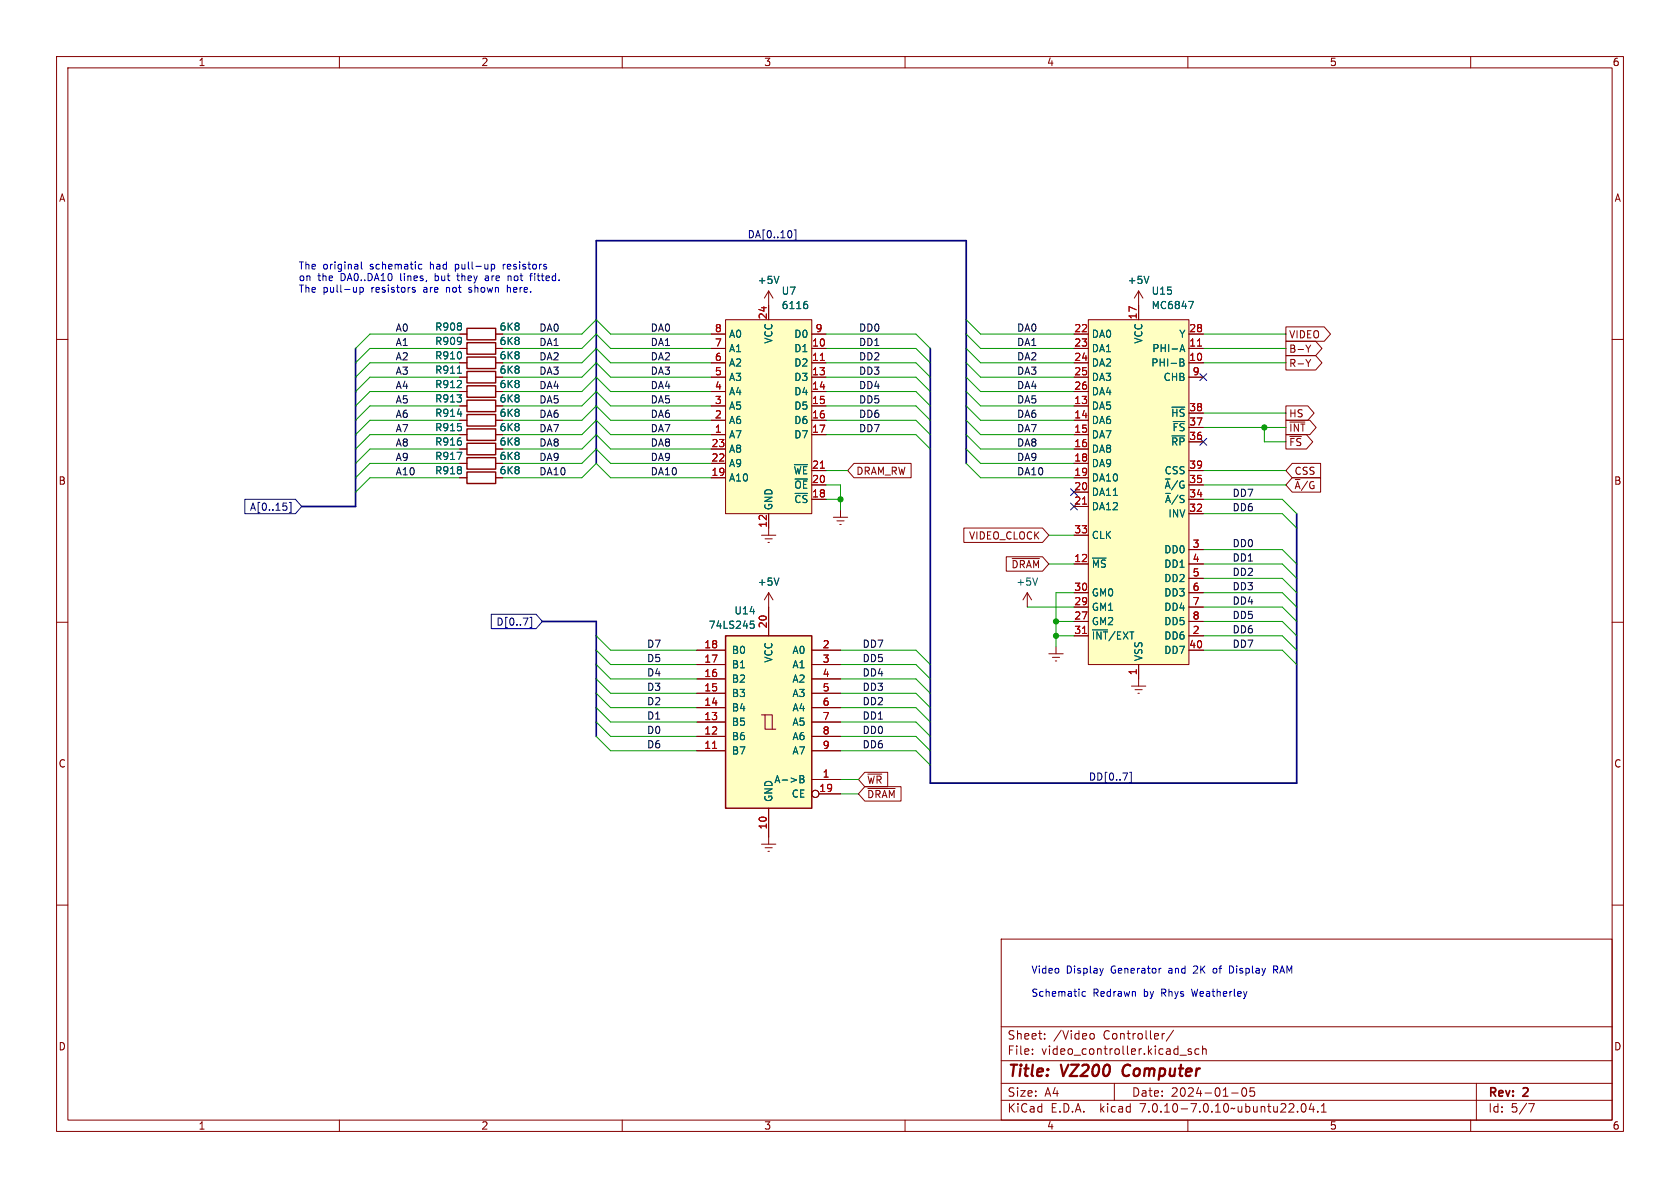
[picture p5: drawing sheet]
<svg xmlns="http://www.w3.org/2000/svg" width="297mm" height="210mm" viewBox="0 0 297 210" stroke-linecap="round" stroke-linejoin="round" font-family="sans-serif">
<g fill="none" stroke="#840000" stroke-width=".18">
<path d="M10 10h277v190h-277zM12 12h273v186h-273zM60 10v2M110 10v2M160 10v2M210 10v2M260 10v2M10 60h2M81.3 59.1h1.2M87.6 59.1h1.3M125.7 59.1h2.6M128.3 56.5h15.2v34.3h-15.2z"/>
<path d="M135.9 51.4v5.1M135.9 51.4l-.8 1.3M135.9 51.4l.8 1.3M143.5 59.1h2.5M189.9 59.1h2.5M192.4 56.5h17.8v61h-17.8zM201.3 51.4v5.1M201.3 51.4l-.8 1.3M201.3 51.4l.8 1.3M210.2 59.1h2.5M227.3 57.8h6.8l1.1 1.3-1.1 1.2h-6.8zM285 60h2"/>
<path d="M81.3 66.7h1.2M81.3 76.8h1.2M81.3 61.6h1.2M81.3 64.1h1.2M81.3 69.2h1.2M81.3 71.8h1.2M81.3 74.3h1.2M81.3 79.4h1.2M87.6 66.7h1.3M87.6 76.8h1.3M87.6 61.6h1.3M87.6 64.1h1.3"/>
<path d="M87.6 69.2h1.3M87.6 71.8h1.3M87.6 74.3h1.3M87.6 79.4h1.3M125.7 66.7h2.6M125.7 76.8h2.6M125.7 61.6h2.6M125.7 64.1h2.6M125.7 69.2h2.6M125.7 71.8h2.6M125.7 74.3h2.6M125.7 79.4h2.6"/>
<path d="M143.5 66.7h2.5M143.5 76.8h2.5M143.5 61.6h2.5M143.5 64.1h2.5M143.5 69.2h2.5M143.5 71.8h2.5M143.5 74.3h2.5M189.9 66.7h2.5M189.9 76.8h2.5M189.9 61.6h2.5M189.9 64.1h2.5M189.9 69.2h2.5"/>
<path d="M189.9 71.8h2.5M189.9 74.3h2.5M189.9 79.4h2.5M210.2 66.7h2.5M210.2 61.6h2.5M210.2 64.1h2.5M210.2 78.1h2.5M210.2 75.6h2.5M210.2 73h2.5M227.3 76.8h3.7l1.1 1.3-1.1 1.3h-3.7zM227.3 71.8h3.9l1.1 1.2-1.1 1.3h-3.9zM227.3 74.3h4.3l1.1 1.3-1.1 1.2h-4.3z"/>
<path d="M227.3 60.3h5.3l1.1 1.3-1.1 1.3h-5.3zM227.3 62.9h5.3l1.1 1.2-1.1 1.3h-5.3zM231.7 61l-.4 .7M231.7 63.5l-.4 .7M81.3 84.5h1.2M81.3 81.9h1.2M87.6 84.5h1.3M87.6 81.9h1.3M125.7 84.5h2.6M125.7 81.9h2.6M134.6 94.6h2.6M135.3 95.3h1.2"/>
<path d="M135.8 95.9h.2M135.9 90.8v3.8M143.5 88.3h2.5M143.5 85.7h2.5M143.5 83.2h2.5M147.3 91.4h2.6M148 92.1h1.2M148.5 92.7h.2M148.6 90.2v1.2M151 81.9h10.1v2.6h-10.1l-1.1-1.3zM170.4 93.3h13.9l1.1 1.3-1.1 1.3h-13.9zM177.9 98.4h6.4l1.1 1.3-1.1 1.3h-6.4z"/>
<path d="M178.9 98.7h4.9M189.9 84.5h2.5M189.9 81.9h2.5M189.9 99.7h2.5M189.9 87h2.5M189.9 89.5h2.5M189.9 94.6h2.5M210.2 88.3h2.5M210.2 85.7h2.5M210.2 83.2h2.5M210.2 99.7h2.5M210.2 97.2h2.5"/>
<path d="M210.2 90.8h2.5M228.4 84.5h5.1v2.5h-5.1l-1.1-1.3zM228.4 81.9h5.1v2.6h-5.1l-1.1-1.3zM10 110h2M123.2 117.5h5.1M123.2 114.9h5.1M135.9 104.8v7.6M135.9 104.8l-.8 1.2M135.9 104.8l.8 1.2M143.5 117.5h5.1M143.5 114.9h5.1M181.6 104.8l-.8 1.2"/>
<path d="M181.6 104.8v2.5M181.6 104.8l.8 1.2M185.4 115.6h2.6M186.1 116.2h1.2M186.6 116.8h.2M186.7 114.3v1.3M189.9 112.4h2.5M189.9 109.9h2.5M189.9 107.3h2.5M189.9 104.8h2.5M201.3 117.5v3.8M210.2 114.9h2.5"/>
<path d="M210.2 112.4h2.5M210.2 109.9h2.5M210.2 107.3h2.5M210.2 104.8h2.5M210.2 102.2h2.5M285 110h2M123.2 132.7h5.1M123.2 130.2h5.1M123.2 127.6h5.1M123.2 125.1h5.1M123.2 122.6h5.1M123.2 120h5.1"/>
<path d="M134.6 126.4h.7v2.5h1.9M135.3 126.4h1.2v2.5M143.5 137.8h5.1M143.5 132.7h5.1M143.5 130.2h5.1M143.5 127.6h5.1M143.5 125.1h5.1M143.5 122.6h5.1M143.5 120h5.1M152.9 136.5h4v2.6h-4l-1.1-1.3zM152.9 139.1h6.4v2.5h-6.4l-1.1-1.3zM153.4 136.8h2.5"/>
<path d="M153.4 139.4h4.8M200 121.3h2.6M200.7 121.9h1.2M201.2 122.6h.2M10 160h2M134.6 149.2h2.6M135.3 149.9h1.2M135.8 150.5h.2M135.9 142.9v6.3M144.8 140.3h3.8M285 160h2M177 166h108v32h-108z"/>
<path d="M60 198v2M110 198v2M160 198v2M177 194.5h108M177 191.5h108M177 187.5h108M177 181.5h108M182.5 186.3v.1M182.5 185.5v.1M184.7 183.6v.1M184.7 182.8v.1M192.7 182.8l.5-.1 .3 .3v.4l-.2 .2-.3 .1-.3-.1"/>
<path d="M197 191.5v3M205.9 182.7l-.3 .1-.1 .2M207.5 182.1l-1.3 2M208.6 186.5h1.1M210 198v2M210.6 185.5l-.4-.1-.2 .2 .1 .2 .5 .2v.3h-.6M212 185.5l-.5-.1-.3 .3v.4l.2 .2h.6M212.6 185.5l.2-.1 .4 .1v.9M212.6 184.9v1.5M217.7 193.2h1.2M219.7 192.4l.2-.1a.81 .81 0 0 1 .6 .6 .81 .81 0 0 1-.3 .8l-.2 .1a.81 .81 0 0 1-.3-1.4zM221.7 192.3h-.7v.7l.2-.1h.5l.1 .3-.1 .5-.2 .1-.5-.1"/>
<path d="M229.4 196.5v.1M230.2 195.2l.2-.1a.81 .81 0 0 1 .6 .6 .81 .81 0 0 1-.3 .8l-.2 .1a.81 .81 0 0 1-.3-1.4zM231.8 195l-.3 1.1h.9M232.2 195.6v1M233 196.5v.1M233.6 196.6h.9M233.6 195.5l.4-.4v1.5M260 198v2M261 191.5v6.5M270.2 195.1h1l-.6 1.5"/>
<circle cx="144.1" cy="140.3" r=".63"/>
</g>
<path d="M198.8 188.5a1.27 1.27 0 0 0-.1 1.6" fill="none" stroke="#840000" stroke-width=".4"/>
<path d="M82.5 58h5.1v2.1h-5.1zM82.5 65.7h5.1v2h-5.1zM82.5 78.4h5.1v2h-5.1zM82.5 75.8h5.1v2.1h-5.1zM82.5 60.6h5.1v2h-5.1zM82.5 70.7h5.1v2.1h-5.1zM82.5 68.2h5.1v2h-5.1zM82.5 73.3h5.1v2h-5.1zM82.5 63.1h5.1v2.1h-5.1zM82.5 83.4h5.1v2.1h-5.1zM82.5 80.9h5.1v2h-5.1zM128.3 112.4h15.2v30.5h-15.2z" fill="none" stroke="#840000" stroke-width=".25"/>
<g fill="none" stroke="#006464" stroke-width=".18">
<path d="M137.7 48.8l-.4 1.3M142.4 53.3h.3M142.5 53.8l.3 .2v.3l-.3 .3M203.1 48.8l-.4 1.3M210.1 53.3h.9l-.6 1.3M80.8 80h.8l-.5 1.2M80.9 66h.7M80.9 73.2h.7M208.6 63.4l.6 .2 .1 .2-.3 .2M208.6 64h.4M208.6 62.2l.4-1.3 .5 1.3M208.7 61.8h.6"/>
<path d="M209 64l.3 .3v.3l-.7 .1M140.4 82.1h2.4M132.7 109.8h.6M132.8 110.3h.3l.2 .2-.1 .5-.4 .1M137.7 102.2l-.4 1.2M183.4 102.2l-.4 1.2M141.4 137.1h.4l.3 .2-.3 .4 .3 .1 .1 .3-.3 .3h-.5zM141.4 137.7h.4"/>
</g>
<g fill="#ffffc2" stroke="#ffffc2" stroke-width=".18">
<path d="M128.3 112.4h15.2v30.5h-15.2z"/>
<path d="M128.3 56.5h15.2v34.3h-15.2z"/>
<path d="M192.4 56.5h17.8v61h-17.8z"/>
</g>
<path d="M145 63.7h.7M211.7 61.2h.7M191.4 89.1h.7M191.4 112h.7M126 132.3h.7" fill="none" stroke="#a90000" stroke-width=".18"/>
<g fill="none" stroke="#000084" stroke-width=".18">
<path d="M139.9 41v.8M140.4 40.6h.3v1.9h-.3M212.1 66.1l1.2 1.2M212.1 77.5l1.2 1.2M213.3 66.1l-1.2 1.2M213.3 77.5l-1.2 1.2M43.3 88.3h8.9l1.1 1.2-1.1 1.3h-8.9zM50.7 89.5v.6M51.1 88.8h.3v1.8h-.3M189.3 86.4l1.2 1.2M189.3 88.9l1.2 1.2M190.5 86.4l-1.2 1.2"/>
<path d="M190.5 88.9l-1.2 1.2M86.8 108.6h8l1.1 1.3-1.1 1.2h-8zM93.7 109.1h.3v1.8h-.3M199.7 136.5h.3v1.8h-.3"/>
</g>
<g fill="none" stroke="#0000c2" stroke-width=".18">
<path d="M63 50.8v.9M63 51.5l-.2 .2M63.6 50.8v1.3M63.6 50.9l.4-.1 .2 .3-.1 .5h-.5M63.9 46.3v1.1l.2 .2M72.9 50.9h.5M72.9 51.2l.5 .1v.2l-.2 .2-.3-.1M74 47.4l.2 .2 .4-.1M74.6 46.8l-.4-.1-.2 .1M80.7 48.8h.5M80.9 48.3l.1 1.3M82.9 51.6l.1 .1"/>
<path d="M83 50.8l-.1 .2 .1 .2M86.2 48.8h-.4M86.2 49.1h-.3l-.1 .2v.3h.4M86.9 46.8l.3-.1 .3 .3-.2 .5h-.4M86.9 46.7v1.3M89 46.7v.9M89.2 46.7l-.2 .3M89.7 50.4v1.3M89.8 48.9l.4-.1 .2 .1M89.8 48.8v.8M90.1 50.8l-.4 .1M93.6 48.8h.5"/>
<path d="M94 48.3l-.1 .1M191.9 175.3h-.4l-.2 .2 .1 .6h.5M195 171.2l-.3 .8M205.3 171.2h-.3M214.6 171.2l-.1 .2 .1 .6M217.8 170.8h-.4v1.2h.4M225.5 171.4l.4 .6M225.8 170.8h-.6v1.2M225.8 171.4h-.6"/>
</g>
<path d="M62.9 61.6v27.9h-9.6M164.5 61.6v76.8h64.7v-47.6M105.4 81.9v-39.4h65.4v39.4M95.9 109.9h9.5v20.3" fill="none" stroke="#000084" stroke-width=".3"/>
<g fill="none" stroke="#009600" stroke-width=".18">
<path d="M81.3 59.1h-15.9l-2.5 2.5M88.9 59.1h14l2.5-2.6 2.5 2.6h17.8M146 59.1h15.9l2.6 2.5M170.8 56.5l2.6 2.6h16.5M170.8 59.1l2.6 2.5h16.5M212.7 59.1h14.6M81.3 74.3h-15.9l-2.5 2.5M81.3 64.1h-15.9l-2.5 2.6M81.3 76.8h-15.9l-2.5 2.6M81.3 79.4h-15.9l-2.5 2.5M81.3 69.2h-15.9l-2.5 2.6M81.3 66.7h-15.9l-2.5 2.5"/>
<path d="M81.3 61.6h-15.9l-2.5 2.5M81.3 71.8h-15.9l-2.5 2.5M88.9 74.3h14l2.5-2.5 2.5 2.5h17.8M88.9 64.1h14l2.5-2.5 2.5 2.5h17.8M88.9 76.8h14l2.5-2.5 2.5 2.5h17.8M88.9 79.4h14l2.5-2.6 2.5 2.6h17.8M88.9 69.2h14l2.5-2.5 2.5 2.5h17.8M88.9 66.7h14l2.5-2.6 2.5 2.6h17.8M88.9 61.6h14l2.5-2.5 2.5 2.5h17.8M88.9 71.8h14l2.5-2.6 2.5 2.6h17.8M146 74.3h15.9l2.6 2.5M146 64.1h15.9l2.6 2.6"/>
<path d="M146 76.8h15.9l2.6 2.6M146 69.2h15.9l2.6 2.6M146 66.7h15.9l2.6 2.5M146 61.6h15.9l2.6 2.5M146 71.8h15.9l2.6 2.5M170.8 79.4l2.6 2.5h16.5M170.8 71.8l2.6 2.5h16.5M170.8 61.6l2.6 2.5h16.5M170.8 74.3l2.6 2.5h16.5M170.8 76.8l2.6 2.6h16.5M170.8 66.7l2.6 2.5h16.5M170.8 64.1l2.6 2.6h16.5"/>
<path d="M170.8 69.2l2.6 2.6h16.5M212.7 64.1h14.6M212.7 61.6h14.6M212.7 73h14.6M212.7 75.6h14.6M223.5 75.6v2.5h3.8M81.3 81.9h-15.9l-2.5 2.6M81.3 84.5h-15.9l-2.5 2.5M88.9 81.9h14l2.5-2.5 2.5 2.5h17.8M88.9 84.5h14l2.5-2.6 2.5 2.6h17.8M146 85.7h2.6v4.5M146 83.2h3.9"/>
<path d="M146 88.3h2.6M170.8 81.9l2.6 2.6h16.5M185.4 99.7h4.5M185.4 94.6h4.5M212.7 85.7h14.6M212.7 83.2h14.6M212.7 88.3h14l2.5 2.5M212.7 90.8h14l2.5 2.5M212.7 99.7h14l2.5 2.5M212.7 97.2h14l2.5 2.5M105.4 112.4l2.5 2.5h15.3M105.4 114.9l2.5 2.6h15.3"/>
<path d="M105.4 117.5l2.5 2.5h15.3M148.6 114.9h13.3l2.6 2.6M148.6 117.5h13.3l2.6 2.5M181.6 107.3h8.3M186.7 112.4h3.2M186.7 109.9h3.2M189.9 104.8h-3.2v9.5M212.7 114.9h14l2.5 2.6M212.7 104.8h14l2.5 2.5M212.7 107.3h14l2.5 2.6M212.7 112.4h14l2.5 2.5M212.7 109.9h14l2.5 2.5"/>
<path d="M212.7 102.2h14l2.5 2.6M105.4 130.2l2.5 2.5h15.3M105.4 127.6l2.5 2.6h15.3M105.4 125.1l2.5 2.5h15.3M105.4 122.6l2.5 2.5h15.3M105.4 120l2.5 2.6h15.3M148.6 137.8h3.2M148.6 132.7h13.3l2.6 2.6M148.6 130.2h13.3l2.6 2.5M148.6 127.6h13.3l2.6 2.6M148.6 125.1h13.3l2.6 2.5M148.6 122.6h13.3l2.6 2.5"/>
<path d="M148.6 120h13.3l2.6 2.6M148.6 140.3h3.2"/>
</g>
<g fill="#009600" stroke="#009600" stroke-width=".18">
<circle cx="148.6" cy="88.3" r=".46"/>
<circle cx="186.7" cy="112.4" r=".46"/>
<circle cx="186.7" cy="109.9" r=".46"/>
<circle cx="223.5" cy="75.6" r=".46"/>
</g>
<g font-size="2.8" fill="#840000">
<text x="178" y="190.9">Title:</text>
<text x="187.7" y="190.9">VZ200</text>
<text x="199.3" y="190.9">Computer</text>
</g>
<g font-size="2.1" fill="#840000">
<text x="178" y="184">Sheet:</text>
<text x="186.2" y="184">/Video</text>
<text x="195.1" y="184">Controller/</text>
<text x="178" y="186.7">File:</text>
<text x="184.1" y="186.7">video_controller.kicad_sch</text>
<text x="178" y="196.9">KiCad</text>
<text x="178" y="194.1">Size:</text>
<text x="184.7" y="194.1">A4</text>
<text x="185.7" y="196.9">E.D.A.</text>
<text x="194.6" y="196.9">kicad</text>
<text x="200" y="194.1">Date:</text>
<text x="201.8" y="196.9">7.0.10-7.0.10~ubuntu22.04.1</text>
<text x="207" y="194.1">2024-01-05</text>
<text x="263" y="194.3">Rev:</text>
<text x="263" y="196.9">Id:</text>
<text x="267.1" y="196.9">5/7</text>
<text x="269.4" y="194.3">2</text>
</g>
<g font-size="1.8" fill="#840000">
<text x="35" y="11.9">1</text>
<text x="85" y="11.9">2</text>
<text x="135" y="11.9">3</text>
<text x="185" y="11.9">4</text>
<text x="235" y="11.9">5</text>
<text x="285" y="11.9">6</text>
<text x="10.3" y="35.9">A</text>
<text x="285.3" y="35.9">A</text>
<text x="227.8" y="60">VIDEO</text>
<text x="227.8" y="62.5">B-Y</text>
<text x="227.8" y="65.1">R-Y</text>
<text x="227.8" y="74">HS</text>
<text x="227.8" y="76.5">~{INT}</text>
<text x="227.8" y="79.1">~{FS}</text>
<text x="10.3" y="85.9">B</text>
<text x="151.3" y="84.1">DRAM_RW</text>
<text x="228.8" y="86.7">~{A}/G</text>
<text x="228.8" y="84.1">CSS</text>
<text x="285.3" y="85.9">B</text>
<text x="171.2" y="95.6">VIDEO_CLOCK</text>
<text x="178.7" y="100.6">~{DRAM}</text>
<text x="10.3" y="135.9">C</text>
<text x="285.3" y="135.9">C</text>
<text x="153.2" y="138.7">~{WR}</text>
<text x="153.2" y="141.3">~{DRAM}</text>
<text x="10.3" y="185.9">D</text>
<text x="285.3" y="185.9">D</text>
<text x="35" y="199.9">1</text>
<text x="85" y="199.9">2</text>
<text x="135" y="199.9">3</text>
<text x="185" y="199.9">4</text>
<text x="235" y="199.9">5</text>
<text x="285" y="199.9">6</text>
</g>
<g font-size="1.8" fill="#0000c2">
<text x="52.7" y="47.7">The</text>
<text x="57.1" y="47.7">original</text>
<text x="65.5" y="47.7">schematic</text>
<text x="76.3" y="47.7">had</text>
<text x="80.9" y="47.7">pull-up</text>
<text x="89.6" y="47.7">resistors</text>
<text x="52.7" y="49.8">on</text>
<text x="52.7" y="51.8">The</text>
<text x="56.2" y="49.8">the</text>
<text x="57.1" y="51.8">pull-up</text>
<text x="60.3" y="49.8">DA0..DA10</text>
<text x="65.8" y="51.8">resistors</text>
<text x="71" y="49.8">lines,</text>
<text x="75.1" y="51.8">are</text>
<text x="77.3" y="49.8">but</text>
<text x="79.3" y="51.8">not</text>
<text x="81.5" y="49.8">they</text>
<text x="83.5" y="51.8">shown</text>
<text x="86.6" y="49.8">are</text>
<text x="90.5" y="51.8">here.</text>
<text x="90.8" y="49.8">not</text>
<text x="95" y="49.8">fitted.</text>
<text x="182.2" y="172.2">Video</text>
<text x="188.5" y="172.2">Display</text>
<text x="196.5" y="172.2">Generator</text>
<text x="206.9" y="172.2">and</text>
<text x="211.5" y="172.2">2K</text>
<text x="215.1" y="172.2">of</text>
<text x="218.2" y="172.2">Display</text>
<text x="226.2" y="172.2">RAM</text>
<text x="182.2" y="176.3">Schematic</text>
<text x="193.2" y="176.3">Redrawn</text>
<text x="202.3" y="176.3">by</text>
<text x="205.6" y="176.3">Rhys</text>
<text x="211.2" y="176.3">Weatherley</text>
</g>
<g font-size="1.8" fill="#000084">
<text x="132.1" y="42.2">DA[0..10]</text>
<text x="44.1" y="90.5">A[0..15]</text>
<text x="87.7" y="110.8">D[0..7]</text>
<text x="192.4" y="138.1">DD[0..7]</text>
</g>
<g font-size="1.8" fill="#006464">
<text x="133.9" y="50.4">+5V</text>
<text x="138.1" y="52.3">U7</text>
<text x="199.3" y="50.4">+5V</text>
<text x="203.5" y="52.3">U15</text>
<text x="76.8" y="58.6">R908</text>
<text x="88.2" y="58.6">6K8</text>
<text x="128.8" y="59.9">A0</text>
<text x="138.1" y="54.8">6116</text>
<text x="140.3" y="59.9">D0</text>
<text x="192.9" y="59.9">DA0</text>
<text x="203.5" y="54.8">MC6847</text>
<text x="208.4" y="59.9">Y</text>
<text x="76.8" y="61.2">R909</text>
<text x="76.8" y="63.7">R910</text>
<text x="88.2" y="61.2">6K8</text>
<text x="88.2" y="63.7">6K8</text>
<text x="128.8" y="65">A2</text>
<text x="128.8" y="62.5">A1</text>
<text x="136.8" y="60.9" transform="rotate(-90 136.8 60.9)">VCC</text>
<text x="140.3" y="62.5">D1</text>
<text x="140.3" y="65">D2</text>
<text x="192.9" y="62.5">DA1</text>
<text x="192.9" y="65">DA2</text>
<text x="202.2" y="60.9" transform="rotate(-90 202.2 60.9)">VCC</text>
<text x="203.4" y="65">PHI-B</text>
<text x="203.6" y="62.5">PHI-A</text>
<text x="76.8" y="66.3">R911</text>
<text x="76.8" y="71.3">R913</text>
<text x="76.8" y="68.8">R912</text>
<text x="88.2" y="66.3">6K8</text>
<text x="88.2" y="71.3">6K8</text>
<text x="88.2" y="68.8">6K8</text>
<text x="128.8" y="70.1">A4</text>
<text x="128.8" y="67.5">A3</text>
<text x="140.3" y="67.5">D3</text>
<text x="140.3" y="70.1">D4</text>
<text x="192.9" y="67.5">DA3</text>
<text x="192.9" y="70.1">DA4</text>
<text x="205.6" y="67.5">CHB</text>
<text x="76.8" y="76.4">R915</text>
<text x="76.8" y="73.9">R914</text>
<text x="88.2" y="76.4">6K8</text>
<text x="88.2" y="73.9">6K8</text>
<text x="128.8" y="77.7">A7</text>
<text x="128.8" y="75.2">A6</text>
<text x="128.8" y="72.6">A5</text>
<text x="140.3" y="72.6">D5</text>
<text x="140.3" y="75.2">D6</text>
<text x="140.3" y="77.7">D7</text>
<text x="192.9" y="72.6">DA5</text>
<text x="192.9" y="75.2">DA6</text>
<text x="192.9" y="77.7">DA7</text>
<text x="206.9" y="73.9">~{HS}</text>
<text x="207.2" y="76.4">~{FS}</text>
<text x="76.8" y="79">R916</text>
<text x="76.8" y="81.5">R917</text>
<text x="88.2" y="79">6K8</text>
<text x="88.2" y="81.5">6K8</text>
<text x="128.8" y="82.8">A9</text>
<text x="128.8" y="80.2">A8</text>
<text x="192.9" y="80.2">DA8</text>
<text x="192.9" y="82.8">DA9</text>
<text x="206.9" y="79">~{RP}</text>
<text x="76.8" y="84">R918</text>
<text x="88.2" y="84">6K8</text>
<text x="128.8" y="85.3">A10</text>
<text x="140.3" y="89.1">~{CS}</text>
<text x="140.3" y="86.6">~{OE}</text>
<text x="192.9" y="85.3">DA10</text>
<text x="192.9" y="87.9">DA11</text>
<text x="205.8" y="86.6">~{A}/G</text>
<text x="205.8" y="84">CSS</text>
<text x="205.8" y="89.1">~{A}/S</text>
<text x="136.8" y="90.3" transform="rotate(-90 136.8 90.3)">GND</text>
<text x="192.9" y="90.4">DA12</text>
<text x="192.9" y="95.5">CLK</text>
<text x="206.4" y="91.7">INV</text>
<text x="192.9" y="100.6">~{MS}</text>
<text x="205.7" y="98">DD0</text>
<text x="205.7" y="100.6">DD1</text>
<text x="133.9" y="103.7">+5V</text>
<text x="179.6" y="103.7">+5V</text>
<text x="192.9" y="105.6">GM0</text>
<text x="205.7" y="103.1">DD2</text>
<text x="205.7" y="105.6">DD3</text>
<text x="125.2" y="111.4">74LS245</text>
<text x="129.7" y="108.8">U14</text>
<text x="192.9" y="110.7">GM2</text>
<text x="192.9" y="108.2">GM1</text>
<text x="192.9" y="113.3">~{INT}/EXT</text>
<text x="205.7" y="113.3">DD6</text>
<text x="205.7" y="108.2">DD4</text>
<text x="205.7" y="110.7">DD5</text>
<text x="129.3" y="118.3">B1</text>
<text x="129.3" y="115.8">B0</text>
<text x="136.8" y="117.2" transform="rotate(-90 136.8 117.2)">VCC</text>
<text x="140" y="115.8">A0</text>
<text x="140" y="118.3">A1</text>
<text x="202.2" y="117" transform="rotate(-90 202.2 117)">VSS</text>
<text x="205.7" y="115.8">DD7</text>
<text x="129.3" y="126">B4</text>
<text x="129.3" y="123.4">B3</text>
<text x="129.3" y="120.9">B2</text>
<text x="140" y="120.9">A2</text>
<text x="140" y="123.4">A3</text>
<text x="140" y="126">A4</text>
<text x="129.3" y="131">B6</text>
<text x="129.3" y="128.5">B5</text>
<text x="140" y="128.5">A5</text>
<text x="140" y="131">A6</text>
<text x="129.3" y="133.6">B7</text>
<text x="140" y="133.6">A7</text>
<text x="136.8" y="141.9" transform="rotate(-90 136.8 141.9)">GND</text>
<text x="136.8" y="138.7">A-&gt;B</text>
<text x="139.9" y="141.2">CE</text>
</g>
<g font-size="1.8" fill="#0f0f0f">
<text x="69.8" y="58.7">A0</text>
<text x="95.2" y="58.7">DA0</text>
<text x="114.9" y="58.7">DA0</text>
<text x="151.8" y="58.7">DD0</text>
<text x="179.7" y="58.7">DA0</text>
<text x="69.8" y="61.2">A1</text>
<text x="69.8" y="63.8">A2</text>
<text x="95.2" y="61.2">DA1</text>
<text x="95.2" y="63.8">DA2</text>
<text x="114.9" y="63.8">DA2</text>
<text x="114.9" y="61.2">DA1</text>
<text x="151.8" y="63.8">DD2</text>
<text x="151.8" y="61.2">DD1</text>
<text x="179.7" y="63.8">DA2</text>
<text x="179.7" y="61.2">DA1</text>
<text x="69.8" y="68.9">A4</text>
<text x="69.8" y="71.4">A5</text>
<text x="69.8" y="66.3">A3</text>
<text x="95.2" y="71.4">DA5</text>
<text x="95.2" y="66.3">DA3</text>
<text x="95.2" y="68.9">DA4</text>
<text x="114.9" y="71.4">DA5</text>
<text x="114.9" y="66.3">DA3</text>
<text x="114.9" y="68.9">DA4</text>
<text x="151.8" y="71.4">DD5</text>
<text x="151.8" y="68.9">DD4</text>
<text x="151.8" y="66.3">DD3</text>
<text x="179.7" y="68.9">DA4</text>
<text x="179.7" y="66.3">DA3</text>
<text x="179.7" y="71.4">DA5</text>
<text x="69.8" y="73.9">A6</text>
<text x="69.8" y="76.5">A7</text>
<text x="95.2" y="73.9">DA6</text>
<text x="95.2" y="76.5">DA7</text>
<text x="114.9" y="76.5">DA7</text>
<text x="114.9" y="73.9">DA6</text>
<text x="151.8" y="76.5">DD7</text>
<text x="151.8" y="73.9">DD6</text>
<text x="179.7" y="76.5">DA7</text>
<text x="179.7" y="73.9">DA6</text>
<text x="69.8" y="81.6">A9</text>
<text x="69.8" y="79">A8</text>
<text x="95.2" y="81.6">DA9</text>
<text x="95.2" y="79">DA8</text>
<text x="114.9" y="79">DA8</text>
<text x="114.9" y="81.6">DA9</text>
<text x="179.7" y="81.6">DA9</text>
<text x="179.7" y="79">DA8</text>
<text x="69.8" y="84.1">A10</text>
<text x="95.2" y="84.1">DA10</text>
<text x="114.9" y="84.1">DA10</text>
<text x="179.7" y="84.1">DA10</text>
<text x="217.8" y="87.9">DD7</text>
<text x="217.8" y="90.5">DD6</text>
<text x="217.8" y="99.3">DD1</text>
<text x="217.8" y="101.9">DD2</text>
<text x="217.8" y="96.8">DD0</text>
<text x="217.8" y="104.4">DD3</text>
<text x="217.8" y="107">DD4</text>
<text x="217.8" y="112">DD6</text>
<text x="217.8" y="109.5">DD5</text>
<text x="114.3" y="114.6">D7</text>
<text x="114.3" y="119.7">D4</text>
<text x="114.3" y="117.1">D5</text>
<text x="152.4" y="119.7">DD4</text>
<text x="152.4" y="117.1">DD5</text>
<text x="152.4" y="114.6">DD7</text>
<text x="217.8" y="114.6">DD7</text>
<text x="114.3" y="124.7">D2</text>
<text x="114.3" y="122.2">D3</text>
<text x="152.4" y="122.2">DD3</text>
<text x="152.4" y="124.7">DD2</text>
<text x="114.3" y="127.3">D1</text>
<text x="114.3" y="129.8">D0</text>
<text x="152.4" y="127.3">DD1</text>
<text x="152.4" y="129.8">DD0</text>
<text x="114.3" y="132.4">D6</text>
<text x="152.4" y="132.4">DD6</text>
</g>
<g font-size="1.8" fill="#a90000">
<text x="126.3" y="58.8">8</text>
<text x="135.6" y="56.6" transform="rotate(-90 135.6 56.6)">24</text>
<text x="144.1" y="58.8">9</text>
<text x="189.8" y="58.8">22</text>
<text x="201" y="56.6" transform="rotate(-90 201 56.6)">17</text>
<text x="210.1" y="58.8">28</text>
<text x="126.3" y="63.9">6</text>
<text x="126.3" y="61.3">7</text>
<text x="143.5" y="61.3">10</text>
<text x="143.5" y="63.9">11</text>
<text x="189.8" y="61.3">23</text>
<text x="189.8" y="63.9">24</text>
<text x="210.1" y="63.9">10</text>
<text x="210.1" y="61.3">11</text>
<text x="126.3" y="71.5">3</text>
<text x="126.3" y="69">4</text>
<text x="126.3" y="66.4">5</text>
<text x="143.5" y="66.4">13</text>
<text x="143.5" y="69">14</text>
<text x="143.5" y="71.5">15</text>
<text x="189.8" y="71.5">13</text>
<text x="189.8" y="66.4">25</text>
<text x="189.8" y="69">26</text>
<text x="210.7" y="66.4">9</text>
<text x="126.3" y="76.6">1</text>
<text x="126.3" y="74">2</text>
<text x="143.5" y="74">16</text>
<text x="143.5" y="76.6">17</text>
<text x="189.8" y="74">14</text>
<text x="189.8" y="76.6">15</text>
<text x="210.1" y="77.9">36</text>
<text x="210.1" y="75.3">37</text>
<text x="210.1" y="72.8">38</text>
<text x="125.7" y="81.7">22</text>
<text x="125.7" y="79.1">23</text>
<text x="143.5" y="82.9">21</text>
<text x="189.8" y="79.1">16</text>
<text x="189.8" y="81.7">18</text>
<text x="210.1" y="82.9">39</text>
<text x="125.7" y="84.2">19</text>
<text x="140.2" y="84">~{WE}</text>
<text x="143.5" y="88">18</text>
<text x="143.5" y="85.5">20</text>
<text x="189.8" y="84.2">19</text>
<text x="189.8" y="86.7">20</text>
<text x="189.8" y="89.3">21</text>
<text x="210.1" y="88">34</text>
<text x="210.1" y="85.5">35</text>
<text x="135.6" y="93.4" transform="rotate(-90 135.6 93.4)">12</text>
<text x="189.8" y="94.4">33</text>
<text x="210.1" y="90.6">32</text>
<text x="189.8" y="99.4">12</text>
<text x="210.7" y="96.9">3</text>
<text x="210.7" y="99.4">4</text>
<text x="210.7" y="102">5</text>
<text x="189.8" y="107.1">29</text>
<text x="189.8" y="104.5">30</text>
<text x="210.7" y="104.5">6</text>
<text x="210.7" y="107.1">7</text>
<text x="135.6" y="111.2" transform="rotate(-90 135.6 111.2)">20</text>
<text x="189.8" y="109.6">27</text>
<text x="189.8" y="112.1">31</text>
<text x="210.7" y="112.1">2</text>
<text x="210.7" y="109.6">8</text>
<text x="124.4" y="119.8">16</text>
<text x="124.4" y="117.2">17</text>
<text x="124.4" y="114.7">18</text>
<text x="145.3" y="114.7">2</text>
<text x="145.3" y="117.2">3</text>
<text x="145.3" y="119.8">4</text>
<text x="201" y="119.5" transform="rotate(-90 201 119.5)">1</text>
<text x="210.1" y="114.7">40</text>
<text x="124.4" y="124.8">14</text>
<text x="124.4" y="122.3">15</text>
<text x="145.3" y="122.3">5</text>
<text x="145.3" y="124.8">6</text>
<text x="124.4" y="129.9">12</text>
<text x="124.4" y="127.4">13</text>
<text x="145.3" y="127.4">7</text>
<text x="145.3" y="129.9">8</text>
<text x="124.4" y="132.5">11</text>
<text x="145.3" y="137.5">1</text>
<text x="145.3" y="132.5">9</text>
<text x="144.7" y="140.1">19</text>
<text x="135.6" y="146.7" transform="rotate(-90 135.6 146.7)">10</text>
</g>
</svg>
